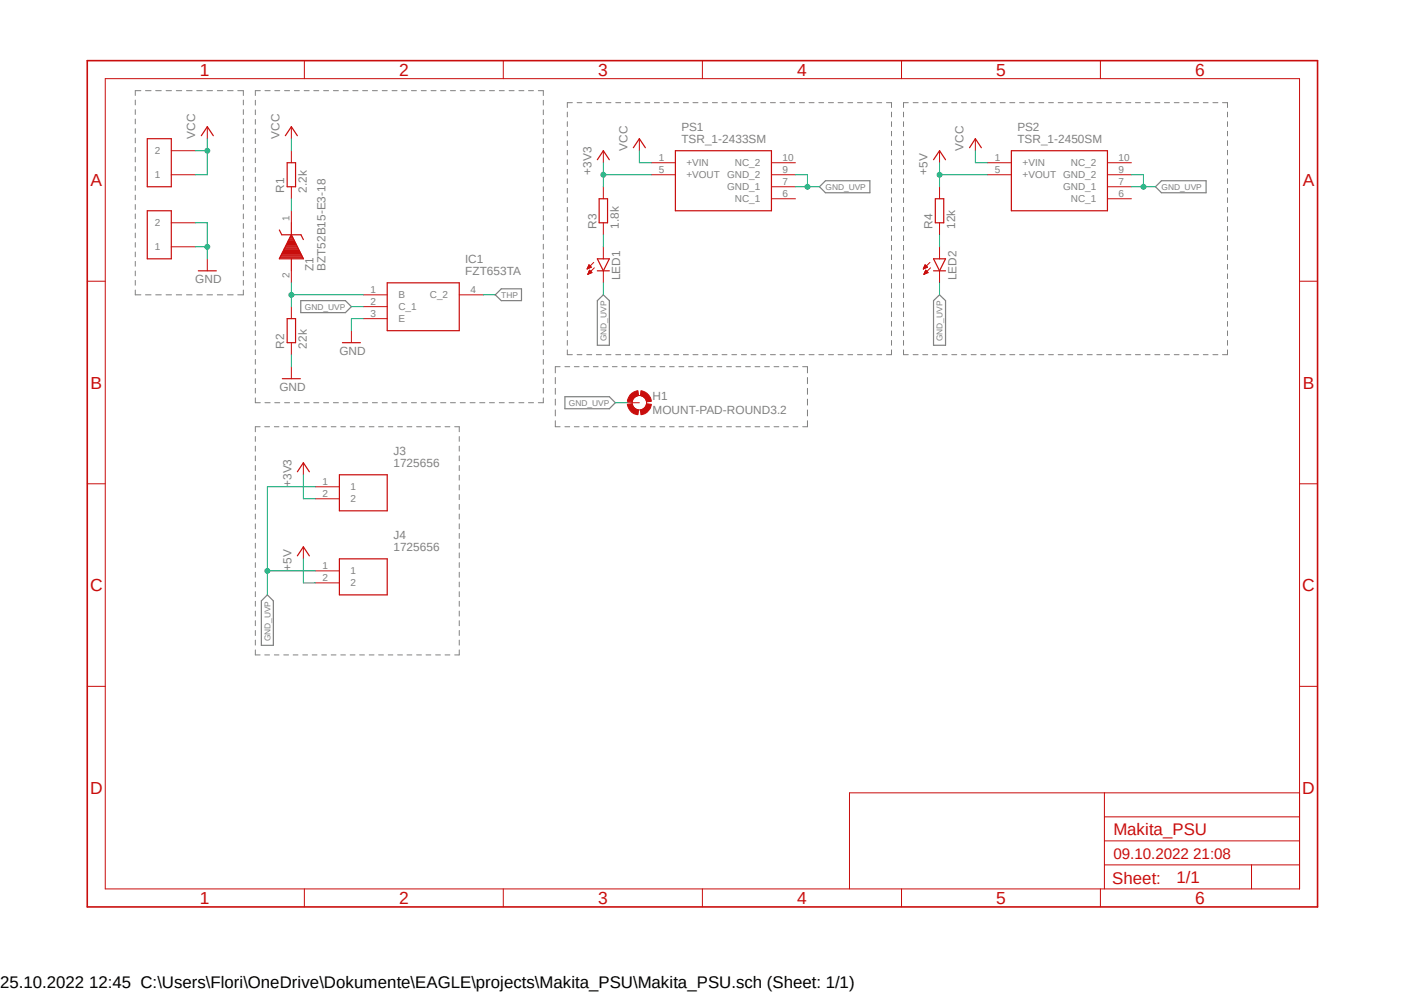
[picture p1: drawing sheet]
<svg xmlns="http://www.w3.org/2000/svg" width="297mm" height="210mm" viewBox="0 0 297 210" stroke-linecap="round" stroke-linejoin="round" font-family="sans-serif">
<path d="M17.9 12.5l261.2 179.9M279.1 12.5l-261.2 179.9" fill="none" stroke="#fff" stroke-width=".21"/>
<g fill="none" stroke="#808080" stroke-width=".21">
<path d="M29.8 19.2h-1.2v1M30.8 19.2h1.2M32.9 19.2h1.2M35.1 19.2h1.2M37.3 19.2h1.1M39.5 19.2h1.1M41.6 19.2h1.2M43.8 19.2h1.2M46 19.2h1.1M48.1 19.2h1.2M50.3 19.2h1.2v1M55.1 19.2h-1.1v1"/>
<path d="M56 19.2h1.1M58.1 19.2h1.1M60.2 19.2h1.1M62.3 19.2h1M64.3 19.2h1.1M66.4 19.2h1M68.5 19.2h1M70.5 19.2h1.1M72.6 19.2h1.1M74.6 19.2h1.1M76.7 19.2h1.1M78.8 19.2h1"/>
<path d="M80.9 19.2h1M82.9 19.2h1.1M85 19.2h1M87 19.2h1.1M89.1 19.2h1.1M91.2 19.2h1M93.2 19.2h1.1M95.3 19.2h1.1M97.4 19.2h1M99.4 19.2h1.1M101.5 19.2h1.1M103.5 19.2h1.1"/>
<path d="M105.6 19.2h1.1M107.7 19.2h1.1M109.8 19.2h1M111.8 19.2h1.1M113.9 19.2h1v1M28.6 21.2v1M28.6 23.2v1M28.6 25.2v1M28.6 27.2v1M28.6 29.2v1M28.6 31.2v1M28.6 33.2v1"/>
<path d="M28.6 35.2v1M28.6 37.3v1M28.6 39.2v1.1M51.5 21.2v1M51.5 23.2v1M51.5 25.2v1M51.5 27.2v1M51.5 29.2v1M51.5 31.2v1M51.5 33.2v1M51.5 35.2v1M51.5 37.3v1"/>
<path d="M51.5 39.2v1.1M54 21.2v1M54 23.2v1.1M54 25.3v1M54 27.3v1M54 29.3v1.1M54 31.4v1M54 33.4v1M54 35.4v1M54 37.5v1M54 39.5v1M114.9 21.2v1"/>
<path d="M114.9 23.2v1.1M114.9 25.3v1M114.9 27.3v1M114.9 29.3v1.1M114.9 31.4v1M114.9 33.4v1M114.9 35.4v1M114.9 37.5v1M114.9 39.5v1M120 23.7v1M120 25.7v1.1M120 27.8v.9"/>
<path d="M120 29.8v1M120 31.8v1M120 33.8v1M120 35.8v1M120 37.8v1M120 39.8v1.1M121.1 21.7h-1.1v1M122.1 21.7h1M124.1 21.7h1.1M126.2 21.7h1M128.2 21.7h1M130.3 21.7h1"/>
<path d="M132.3 21.7h1M134.3 21.7h1.1M136.4 21.7h1.1M138.4 21.7h1.1M140.5 21.7h1M142.5 21.7h1.1M144.6 21.7h1M146.6 21.7h1.1M148.7 21.7h1M150.7 21.7h1.1M152.7 21.7h1.1M154.8 21.7h1"/>
<path d="M156.8 21.7h1.1M158.9 21.7h1M161 21.7h1M163 21.7h1M165 21.7h1.1M167.1 21.7h1M169.1 21.7h1.1M171.2 21.7h1M173.2 21.7h1M175.3 21.7h1M177.3 21.7h1.1M179.4 21.7h1"/>
<path d="M181.4 21.7h1.1M183.4 21.7h1.1M185.5 21.7h1M187.5 21.7h1.1v1M188.6 23.7v1M188.6 25.7v1.1M188.6 27.8v.9M188.6 29.8v1M188.6 31.8v1M188.6 33.8v1M188.6 35.8v1M188.6 37.8v1"/>
<path d="M188.6 39.8v1.1M191.1 23.7v1M191.1 25.7v1.1M191.1 27.8v.9M191.1 29.8v1M191.1 31.8v1M191.1 33.8v1M191.1 35.8v1M191.1 37.8v1M191.1 39.8v1.1M192.2 21.7h-1.1v1M193.2 21.7h1"/>
<path d="M195.2 21.7h1.1M197.3 21.7h1M199.3 21.7h1.1M201.3 21.7h1.1M203.4 21.7h1M205.4 21.7h1.1M207.5 21.7h1M209.5 21.7h1.1M211.6 21.7h1M213.6 21.7h1.1M215.7 21.7h1M217.7 21.7h1.1"/>
<path d="M219.8 21.7h1M221.8 21.7h1M223.9 21.7h1M225.9 21.7h1M227.9 21.7h1.1M230 21.7h1.1M232 21.7h1.1M234.1 21.7h1M236.1 21.7h1.1M238.2 21.7h1M240.2 21.7h1.1M242.3 21.7h1"/>
<path d="M244.3 21.7h1.1M246.3 21.7h1.1M248.4 21.7h1M250.4 21.7h1.1M252.5 21.7h1M254.6 21.7h1M256.6 21.7h1M258.6 21.7h1.1v1M259.7 23.7v1M259.7 25.7v1.1M259.7 27.8v.9M259.7 29.8v1"/>
<path d="M259.7 31.8v1M259.7 33.8v1M259.7 35.8v1M259.7 37.8v1M259.7 39.8v1.1M28.6 41.3v.9M28.6 43.3v1M28.6 45.3v1M28.6 47.3v1M28.6 49.3v1M28.6 51.3v1M28.6 53.3v1"/>
<path d="M28.6 55.3v1M28.6 57.3v1M28.6 59.3v1M51.5 41.3v.9M51.5 43.3v1M51.5 45.3v1M51.5 47.3v1M51.5 49.3v1M51.5 51.3v1M51.5 53.3v1M51.5 55.3v1M51.5 57.3v1"/>
<path d="M51.5 59.3v1M54 41.5v1M54 43.6v1M54 45.6v1M54 47.6v1M54 49.6v1.1M54 51.6v1.1M54 53.7v1M54 55.7v1.1M54 57.7v1.1M54 59.8v1M114.9 41.5v1"/>
<path d="M114.9 43.6v1M114.9 45.6v1M114.9 47.6v1M114.9 49.6v1.1M114.9 51.6v1.1M114.9 53.7v1M114.9 55.7v1.1M114.9 57.7v1.1M114.9 59.8v1M120 41.8v1M120 43.9v1M120 45.8v1.1"/>
<path d="M120 47.9v1M120 49.9v1M120 51.9v1M120 53.9v1M120 55.9v1M120 57.9v1M120 59.9v1.1M188.6 41.8v1M188.6 43.9v1M188.6 45.8v1.1M188.6 47.9v1M188.6 49.9v1"/>
<path d="M188.6 51.9v1M188.6 53.9v1M188.6 55.9v1M188.6 57.9v1M188.6 59.9v1.1M191.1 41.8v1M191.1 43.9v1M191.1 45.8v1.1M191.1 47.9v1M191.1 49.9v1M191.1 51.9v1M191.1 53.9v1"/>
<path d="M191.1 55.9v1M191.1 57.9v1M191.1 59.9v1.1M259.7 41.8v1M259.7 43.9v1M259.7 45.8v1.1M259.7 47.9v1M259.7 49.9v1M259.7 51.9v1M259.7 53.9v1M259.7 55.9v1M259.7 57.9v1"/>
<path d="M259.7 59.9v1.1M28.6 61.3v1.1h1.2M30.8 62.4h1.2M32.9 62.4h1.2M35.1 62.4h1.2M37.3 62.4h1.1M39.5 62.4h1.1M41.6 62.4h1.2M43.8 62.4h1.2M46 62.4h1.1M48.1 62.4h1.2M51.5 61.3v1.1h-1.2"/>
<path d="M54 61.8v1.1M54 63.8v1.1M54 65.9v1M54 67.9v1.1M54 69.9v1.1M54 72v1M54 74v1M54 76v1M54 78.1v1M114.9 61.8v1.1M114.9 63.8v1.1M114.9 65.9v1"/>
<path d="M114.9 67.9v1.1M114.9 69.9v1.1M114.9 72v1M114.9 74v1M114.9 76v1M114.9 78.1v1M117.5 79.8v1.4M118.5 77.6h-1v1.3M119.5 77.6h1M120 61.9v1M120 64v1M120 66v1"/>
<path d="M120 68v1M120 70v1M120 72v1M120 74v1h1.1M121.5 77.6h1M122.1 75h1M123.5 77.6h1M124.1 75h1.1M125.5 77.6h1M126.2 75h1M127.6 77.6h1M128.2 75h1"/>
<path d="M129.5 77.6h1.1M130.3 75h1M131.6 77.6h1M132.3 75h1M133.6 77.6h1M134.3 75h1.1M135.6 77.6h1M136.4 75h1.1M137.6 77.6h1M138.4 75h1.1M139.6 77.6h1M140.5 75h1"/>
<path d="M141.6 77.6h1M142.5 75h1.1M143.6 77.6h1.1M144.6 75h1M145.7 77.6h.9M146.6 75h1.1M147.7 77.6h1M148.7 75h1M149.7 77.6h1M150.7 75h1.1M151.7 77.6h1M152.7 75h1.1"/>
<path d="M153.7 77.6h1M154.8 75h1M155.7 77.6h1M156.8 75h1.1M157.7 77.6h1M158.9 75h1M159.7 77.6h1M161 75h1M161.8 77.6h1M163 75h1M163.7 77.6h1.1M165 75h1.1"/>
<path d="M165.8 77.6h1M167.1 75h1M167.8 77.6h1M169.1 75h1.1M169.8 77.6h1v1.3M170.8 79.8v1.4M171.2 75h1M173.2 75h1M175.3 75h1M177.3 75h1.1M179.4 75h1M181.4 75h1.1"/>
<path d="M183.4 75h1.1M185.5 75h1M188.6 61.9v1M188.6 64v1M188.6 66v1M188.6 68v1M188.6 70v1M188.6 72v1M188.6 74v1h-1.1M191.1 74v1h1.1M191.1 61.9v1M191.1 64v1"/>
<path d="M191.1 66v1M191.1 68v1M191.1 70v1M191.1 72v1M193.2 75h1M195.2 75h1.1M197.3 75h1M199.3 75h1.1M201.3 75h1.1M203.4 75h1M205.4 75h1.1M207.5 75h1"/>
<path d="M209.5 75h1.1M211.6 75h1M213.6 75h1.1M215.7 75h1M217.7 75h1.1M219.8 75h1M221.8 75h1M223.9 75h1M225.9 75h1M227.9 75h1.1M230 75h1.1M232 75h1.1"/>
<path d="M234.1 75h1M236.1 75h1.1M238.2 75h1M240.2 75h1.1M242.3 75h1M244.3 75h1.1M246.3 75h1.1M248.4 75h1M250.4 75h1.1M252.5 75h1M254.6 75h1M256.6 75h1"/>
<path d="M259.7 74v1h-1.1M259.7 61.9v1M259.7 64v1M259.7 66v1M259.7 68v1M259.7 70v1M259.7 72v1M54 80.1v1M54 82.1v1M54 84.2v1h1.1M54 92.3v1M54 94.4v1"/>
<path d="M54 96.4v1.1M54 98.5v1M55 90.3h-1v1M56 90.3h1M56 85.2h1.1M58 90.3h1M58.1 85.2h1.1M60 90.3h1M60.2 85.2h1.1M62 90.3h1M62.3 85.2h1M64.1 90.3h1"/>
<path d="M64.3 85.2h1.1M66 90.3h1.1M66.4 85.2h1M68.1 90.3h.9M68.5 85.2h1M70.1 90.3h1M70.5 85.2h1.1M72.1 90.3h1M72.6 85.2h1.1M74.1 90.3h1M74.6 85.2h1.1M76.1 90.3h1"/>
<path d="M76.7 85.2h1.1M78.1 90.3h1M78.8 85.2h1M80.1 90.3h1M80.9 85.2h1M82.1 90.3h1M82.9 85.2h1.1M84.1 90.3h1M85 85.2h1M86.1 90.3h1M87 85.2h1.1M88.1 90.3h1.1"/>
<path d="M89.1 85.2h1.1M90.1 90.3h1M91.2 85.2h1M92.2 90.3h1M93.2 85.2h1.1M94.1 90.3h1.1M95.3 85.2h1.1M96.2 90.3h1v1M97.2 92.3v1M97.2 94.4v1M97.2 96.4v1.1M97.2 98.5v1"/>
<path d="M97.4 85.2h1M99.4 85.2h1.1M101.5 85.2h1.1M103.5 85.2h1.1M105.6 85.2h1.1M107.7 85.2h1.1M109.8 85.2h1M111.8 85.2h1.1M114.9 80.1v1M114.9 82.1v1M114.9 84.2v1h-1M117.5 82.1v1.3"/>
<path d="M117.5 84.4v1.3M117.5 86.7v1.3M117.5 89v1.3h1M119.5 90.3h1M121.5 90.3h1M123.5 90.3h1M125.5 90.3h1M127.6 90.3h1M129.5 90.3h1.1M131.6 90.3h1M133.6 90.3h1M135.6 90.3h1"/>
<path d="M137.6 90.3h1M139.6 90.3h1M141.6 90.3h1M143.6 90.3h1.1M145.7 90.3h.9M147.7 90.3h1M149.7 90.3h1M151.7 90.3h1M153.7 90.3h1M155.7 90.3h1M157.7 90.3h1M159.7 90.3h1"/>
<path d="M161.8 90.3h1M163.7 90.3h1.1M165.8 90.3h1M167.8 90.3h1M170.8 82.1v1.3M170.8 84.4v1.3M170.8 86.7v1.3M170.8 89v1.3h-1M54 100.5v1.1M54 102.6v1M54 104.6v1.1M54 106.7v1"/>
<path d="M54 108.7v1.1M54 110.8v1M54 112.8v1.1M54 114.9v1.1M54 116.9v1.1M54 119v1M97.2 100.5v1.1M97.2 102.6v1M97.2 104.6v1.1M97.2 106.7v1M97.2 108.7v1.1M97.2 110.8v1"/>
<path d="M97.2 112.8v1.1M97.2 114.9v1.1M97.2 116.9v1.1M97.2 119v1M54 121v1.1M54 123.1v1M54 125.1v1.1M54 127.2v1M54 129.2v1.1M54 131.3v1M54 133.3v1.1M54 135.4v1"/>
<path d="M54 137.5v1h1M56 138.5h1M58 138.5h1M60 138.5h1M62 138.5h1M64.1 138.5h1M66 138.5h1.1M68.1 138.5h.9M70.1 138.5h1M72.1 138.5h1M74.1 138.5h1M76.1 138.5h1"/>
<path d="M78.1 138.5h1M80.1 138.5h1M82.1 138.5h1M84.1 138.5h1M86.1 138.5h1M88.1 138.5h1.1M90.1 138.5h1M92.2 138.5h1M94.1 138.5h1.1M97.2 121v1.1M97.2 123.1v1M97.2 125.1v1.1"/>
<path d="M97.2 127.2v1M97.2 129.2v1.1M97.2 131.3v1M97.2 133.3v1.1M97.2 135.4v1M97.2 137.5v1h-1"/>
</g>
<path d="M174.6 38.2h9.4v2.6h-9.4l-1.2-1.3zM245.7 38.2h9.4v2.6h-9.4l-1.3-1.3zM63.6 63.6h9.5l1.2 1.3-1.2 1.2h-9.5zM104.8 62.4l1.2-1.3h4.3v2.5h-4.3zM126.4 63.6l1.2-1.2 1.3 1.2v9.4h-2.5zM197.5 63.6l1.3-1.2 1.2 1.2v9.4h-2.5zM119.5 83.9h9.4l1.3 1.3-1.3 1.2h-9.4zM56.6 125.8l1.2 1.3v9.4h-2.5v-9.4z" fill="none" stroke="#808080" stroke-width=".25"/>
<g fill="none" stroke="#c90d0c" stroke-width=".25">
<path d="M31.2 29.3h5v10.2h-5zM42.6 28.7l1.3-1.9 1.2 1.9M60.4 28.7l1.2-1.9 1.3 1.9M60.7 34.4h1.8v5.1h-1.8zM126.4 33.8l1.2-1.9 1.3 1.9M134 31.2l1.3-1.9 1.2 1.9M142.9 31.9h20.3v12.7h-20.3zM197.5 33.8l1.3-1.9 1.2 1.9M205.1 31.2l1.2-1.9 1.3 1.9M214 31.9h20.3v12.7h-20.3zM31.2 44.6h5v10.1h-5zM42 57.3h3.8"/>
<path d="M59.1 48.6l.5 1.1h4.1l.5 1M59.2 54.5h4.9M59.3 54.4h4.7M59.4 54.1h4.5M59.5 54h4.3M59.6 53.8h4.1M59.6 53.6h4M59.7 53.4h3.8M59.9 53.2h3.5M59.9 53h3.4M60 52.8h3.2M60.1 52.6h3"/>
<path d="M60.2 52.5h2.8M60.3 52.2h2.6M60.4 52.1h2.4M60.5 51.9h2.2M60.6 51.7h2.1M60.7 51.5h1.9M60.8 51.3h1.6M60.9 51.1h1.5M61 50.9h1.3M61.1 50.7h1.1M61.2 50.5h.9M61.3 50.3h.7"/>
<path d="M61.3 50.2h.6M61.5 50h.3M61.6 49.8h.1M61.6 49.7l2.6 5h-5.1zM61.6 47.1v2.6M61.6 54.7v2.6M81.9 59.8h15.3v10.1h-15.3zM126.4 54.7h2.5l-1.3 2.6zM126.4 57.3h2.5M126.7 42h1.8v5.1h-1.8zM197.5 54.7h2.5l-1.2 2.6zM197.5 57.3h2.5"/>
<path d="M197.9 42h1.7v5.1h-1.7zM60.7 67.4h1.8v5.1h-1.8zM72.4 72.5h3.8M59.7 80.1h3.8"/>
</g>
<g fill="none" stroke="#c90d0c" stroke-width=".21">
<path d="M22.3 16.6h252.6v171.4h-252.6zM64.4 12.8v3.8M106.5 12.8v3.8M148.6 12.8v3.8M190.7 12.8v3.8M232.8 12.8v3.8M36.2 37h5.1M36.2 31.9h5.1M43.9 26.8v2.5M61.6 26.8v2.5M61.6 31.9v2.5M61.6 39.5v2.5"/>
<path d="M127.6 31.9v2.5M127.6 39.5v2.5M135.3 29.3v2.6M137.8 37h5.1M137.8 34.4h5.1M163.2 37h5.1M163.2 34.4h5.1M163.2 39.5h5.1M198.8 31.9v2.5M198.8 39.5v2.5M206.3 29.3v2.6M208.9 37h5.1"/>
<path d="M208.9 34.4h5.1M234.3 37h5.1M234.3 34.4h5.1M234.3 39.5h5.1M18.5 59.5h3.8M36.2 52.2h5.1M36.2 47.1h5.1M43.9 54.7v2.6M61.6 44.6v2.5M61.6 57.3v2.5M124.2 56.9h.1M124.2 56.8h.3"/>
<path d="M124.3 56.7h.3M124.3 56.6h.5M124.4 56.5h.7M124.4 58h.1M124.4 56.4h.6M124.4 57.8h.4M124.5 56.3h.4M124.5 57.7h.5M124.5 56.3h.3M124.5 56.2h.3M124.5 57.7h.7M124.5 56h.2"/>
<path d="M124.5 57.6h.7M124.6 57.5h.5M124.6 57.4h.4M124.6 57.3h.3M124.7 57.2h.1M124.7 57.1l.5 .6-.9 .3zM125.1 56.5l-.5-.5-.4 .9M125.1 56.5l-.9 .4M125.6 55.5l-1.4 1.4M125.7 56.6l-1.4 1.4M127.6 47.1v2.6M127.6 52.2v2.5"/>
<path d="M127.6 57.3v2.5M163.2 42h5.1M195.3 56.9h.1M195.4 56.8h.1M195.4 56.7h.3M195.4 56.6h.6M195.5 56.5h.7M195.5 58h.1M195.5 56.4h.6M195.5 57.8h.3M195.5 56.3h.5M195.5 57.7h.5"/>
<path d="M195.6 56.3h.4M195.6 57.7h.7M195.6 56.2h.3M195.6 57.6h.7M195.7 56h.1M195.7 57.5h.5M195.7 57.4h.4M195.7 56l.5 .5-.9 .4zM195.7 57.3h.3M195.8 57.2h.1M195.8 57.1l.5 .6-.8 .3zM196.7 55.5l-1.4 1.4"/>
<path d="M196.8 56.6l-1.3 1.4M198.8 47.1v2.6M198.8 52.2v2.5M198.8 57.3v2.5M234.3 42h5.1M274.9 59.5h3.8M61.6 64.9v2.5M61.6 72.5v2.5M61.6 77.6v2.5M74.3 69.9v2.6M76.9 62.4h5M76.9 64.9h5"/>
<path d="M76.9 67.4h5M97.2 62.4h5M18.5 102.3h3.8M274.9 102.3h3.8M18.5 145.2h3.8M274.9 145.2h3.8M233.6 167.7v20.3M233.6 177.8h41.3M233.6 172.8h41.3M274.9 167.7h-95.2v20.3M64.4 188v3.8M106.5 188v3.8"/>
<path d="M148.6 188v3.8M190.7 188v3.8M232.8 188v3.8M233.6 182.9h41.3M264.8 182.9v5.1"/>
</g>
<path d="M18.5 12.8h260.2v179h-260.2z" fill="none" stroke="#c90d0c" stroke-width=".34"/>
<path d="M135.6 82.6a2.57 2.57 0 0 1 2.2 2.3l-1 .1a1.57 1.57 0 0 0-1.3-1.3z" fill-rule="evenodd" fill="#c90d0c"/>
<path d="M135.6 82.6a2.57 2.57 0 0 1 2.2 2.3l-1 .1a1.57 1.57 0 0 0-1.3-1.3z" fill="none" stroke="#c90d0c" stroke-width=".21"/>
<path d="M133.3 83.6a2.58 2.58 0 0 1 1.7-1l.1 1.1a1.56 1.56 0 0 0-1.4 1.3l-1-.1z" fill-rule="evenodd" fill="#c90d0c"/>
<path d="M133.3 83.6a2.58 2.58 0 0 1 1.7-1l.1 1.1a1.56 1.56 0 0 0-1.4 1.3l-1-.1z" fill="none" stroke="#c90d0c" stroke-width=".21"/>
<path d="M132.7 85.5l1-.1a1.46 1.46 0 0 0 1.4 1.3l-.1 1a2.44 2.44 0 0 1-2.3-2.2z" fill-rule="evenodd" fill="#c90d0c"/>
<path d="M132.7 85.5l1-.1a1.46 1.46 0 0 0 1.4 1.3l-.1 1a2.44 2.44 0 0 1-2.3-2.2z" fill="none" stroke="#c90d0c" stroke-width=".21"/>
<path d="M135.5 86.7a1.47 1.47 0 0 0 1.3-1.3l1 .1a2.58 2.58 0 0 1-2.2 2.2z" fill-rule="evenodd" fill="#c90d0c"/>
<g fill="none" stroke="#c90d0c" stroke-width=".21">
<path d="M64.2 97.9v2.5M132.7 85.2h2.6M135.5 86.7a1.47 1.47 0 0 0 1.3-1.3l1 .1a2.58 2.58 0 0 1-2.2 2.2zM64.2 115.7v2.5M66.7 103h5.1M66.7 105.5h5.1M66.7 120.7h5.1M66.7 123.3h5.1"/>
<circle cx="135.3" cy="85.2" r="1.53"/>
</g>
<path d="M62.9 99.8l1.3-1.9 1.2 1.9M62.9 117.6l1.3-1.9 1.2 1.9M71.8 100.4h10.1v7.6h-10.1zM71.8 118.2h10.1v7.6h-10.1z" fill="none" stroke="#c90d0c" stroke-width=".25"/>
<path d="M41.3 31.9h2.6M43.9 29.3v7.7h-2.6" fill="none" stroke="#0dab76" stroke-width=".21"/>
<circle cx="43.9" cy="31.9" r=".51" fill="#0dab76"/>
<g fill="none" stroke="#0dab76" stroke-width=".21">
<path d="M61.6 29.3v2.6M135.3 31.9v2.5h2.5M206.3 31.9v2.5h2.6M41.3 47.1h2.6v7.6M41.3 52.2h2.6"/>
<circle cx="43.9" cy="31.9" r=".51"/>
</g>
<circle cx="43.9" cy="52.2" r=".51" fill="#0dab76"/>
<g fill="none" stroke="#0dab76" stroke-width=".21">
<path d="M168.3 37h2.5v2.5M168.3 39.5h5.1M61.6 42v2.6M61.6 75v2.6M74.3 64.9h2.6M76.9 67.4h-2.6v2.5"/>
<circle cx="43.9" cy="52.2" r=".51"/>
</g>
<circle cx="170.8" cy="39.5" r=".51" fill="#0dab76"/>
<g fill="none" stroke="#0dab76" stroke-width=".21">
<path d="M239.4 37h2.5v2.5M239.4 39.5h5"/>
<circle cx="170.8" cy="39.5" r=".51"/>
</g>
<circle cx="241.9" cy="39.5" r=".51" fill="#0dab76"/>
<g fill="none" stroke="#0dab76" stroke-width=".21">
<path d="M127.6 59.8v2.6M198.8 59.8v2.6M130.2 85.2h2.5M66.7 103h-10.1v22.8M56.6 120.7h10.1"/>
<circle cx="241.9" cy="39.5" r=".51"/>
</g>
<circle cx="56.6" cy="120.7" r=".51" fill="#0dab76"/>
<g fill="none" stroke="#0dab76" stroke-width=".21">
<path d="M127.6 37h10.2M127.6 34.4v5.1M102.2 62.4h2.6"/>
<circle cx="56.6" cy="120.7" r=".51"/>
</g>
<circle cx="127.6" cy="37" r=".51" fill="#0dab76"/>
<g fill="none" stroke="#0dab76" stroke-width=".21">
<path d="M198.8 37h10.1M198.8 34.4v5.1M64.2 100.4v5.1h2.5"/>
<circle cx="127.6" cy="37" r=".51"/>
</g>
<circle cx="198.8" cy="37" r=".51" fill="#0dab76"/>
<g fill="none" stroke="#0dab76" stroke-width=".21">
<path d="M61.6 59.8v5.1M127.6 49.7v2.5M198.8 49.7v2.5M61.6 62.4h15.3M64.2 118.2v5.1h2.5"/>
<circle cx="198.8" cy="37" r=".51"/>
</g>
<circle cx="61.6" cy="62.4" r=".51" fill="#0dab76"/>
<circle cx="61.6" cy="62.4" r=".51" fill="none" stroke="#0dab76" stroke-width=".21"/>
<g font-size="3.7" fill="#c90d0c">
<text x="42.3" y="16">1</text>
<text x="84.4" y="16">2</text>
<text x="126.5" y="16">3</text>
<text x="168.6" y="16">4</text>
<text x="210.7" y="16">5</text>
<text x="252.9" y="16">6</text>
<text x="19.1" y="39.4">A</text>
<text x="275.6" y="39.4">A</text>
<text x="19.1" y="82.2">B</text>
<text x="275.6" y="82.2">B</text>
<text x="19" y="125.1">C</text>
<text x="275.5" y="125.1">C</text>
<text x="19" y="167.9">D</text>
<text x="275.5" y="167.9">D</text>
<text x="42.3" y="191.2">1</text>
<text x="84.4" y="191.2">2</text>
<text x="126.5" y="191.2">3</text>
<text x="168.6" y="191.2">4</text>
<text x="210.7" y="191.2">5</text>
<text x="252.9" y="191.2">6</text>
</g>
<g font-size="3.6" fill="#c90d0c">
<text x="235.5" y="176.6">Makita_PSU</text>
<text x="235.3" y="186.9">Sheet:</text>
<text x="248.9" y="186.7">1/1</text>
</g>
<text font-size="3.6" x="0" y="208.9">25.10.2022 12:45 C:\Users\Flori\OneDrive\Dokumente\EAGLE\projects\Makita_PSU\Makita_PSU.sch (Sheet: 1/1)</text>
<text font-size="3.2" fill="#c90d0c" x="235.5" y="181.7">09.10.2022 21:08</text>
<g font-size="2.5" fill="#808080">
<text x="41.3" y="29.3" transform="rotate(-90 41.3 29.3)">VCC</text>
<text x="59.1" y="29.3" transform="rotate(-90 59.1 29.3)">VCC</text>
<text x="144.1" y="27.7">PS1</text>
<text x="215.2" y="27.7">PS2</text>
<text x="132.7" y="31.9" transform="rotate(-90 132.7 31.9)">VCC</text>
<text x="144.1" y="30.2">TSR_1-2433SM</text>
<text x="203.8" y="31.9" transform="rotate(-90 203.8 31.9)">VCC</text>
<text x="215.2" y="30.2">TSR_1-2450SM</text>
<text x="60.1" y="40.8" transform="rotate(-90 60.1 40.8)">R1</text>
<text x="64.9" y="40.8" transform="rotate(-90 64.9 40.8)">2.2k</text>
<text x="125.1" y="37" transform="rotate(-90 125.1 37)">+3V3</text>
<text x="196.2" y="37" transform="rotate(-90 196.2 37)">+5V</text>
<text x="126.2" y="48.4" transform="rotate(-90 126.2 48.4)">R3</text>
<text x="130.9" y="48.4" transform="rotate(-90 130.9 48.4)">1.8k</text>
<text x="197.2" y="48.4" transform="rotate(-90 197.2 48.4)">R4</text>
<text x="202.1" y="48.4" transform="rotate(-90 202.1 48.4)">12k</text>
<text x="41.3" y="59.8">GND</text>
<text x="66.3" y="57.3" transform="rotate(-90 66.3 57.3)">Z1</text>
<text x="68.9" y="57.3" transform="rotate(-90 68.9 57.3)">BZT52B15-E3-18</text>
<text x="98.4" y="58.2">FZT653TA</text>
<text x="98.4" y="55.6">IC1</text>
<text x="131.2" y="59.3" transform="rotate(-90 131.2 59.3)">LED1</text>
<text x="202.3" y="59.3" transform="rotate(-90 202.3 59.3)">LED2</text>
<text x="60.1" y="73.7" transform="rotate(-90 60.1 73.7)">R2</text>
<text x="64.9" y="73.7" transform="rotate(-90 64.9 73.7)">22k</text>
<text x="71.8" y="75">GND</text>
<text x="59.1" y="82.6">GND</text>
<text x="138.1" y="87.6">MOUNT-PAD-ROUND3.2</text>
<text x="138.1" y="84.6">H1</text>
<text x="83.2" y="98.8">1725656</text>
<text x="83.2" y="96.2">J3</text>
<text x="61.6" y="103" transform="rotate(-90 61.6 103)">+3V3</text>
<text x="83.2" y="116.5">1725656</text>
<text x="83.2" y="114">J4</text>
<text x="61.6" y="120.7" transform="rotate(-90 61.6 120.7)">+5V</text>
</g>
<g font-size="2.1" fill="#808080">
<text x="32.7" y="32.6">2</text>
<text x="139.4" y="34">1</text>
<text x="145.2" y="35.2">+VIN</text>
<text x="155.4" y="35.2">NC_2</text>
<text x="165.5" y="34">10</text>
<text x="210.4" y="34">1</text>
<text x="216.3" y="35.2">+VIN</text>
<text x="226.5" y="35.2">NC_2</text>
<text x="236.6" y="34">10</text>
<text x="32.7" y="37.7">1</text>
<text x="139.4" y="36.6">5</text>
<text x="145.2" y="37.7">+VOUT</text>
<text x="153.8" y="40.3">GND_1</text>
<text x="153.8" y="37.7">GND_2</text>
<text x="165.5" y="41.7">6</text>
<text x="165.5" y="39.1">7</text>
<text x="165.5" y="36.6">9</text>
<text x="210.4" y="36.6">5</text>
<text x="216.3" y="37.7">+VOUT GND_2</text>
<text x="224.9" y="40.3">GND_1</text>
<text x="236.6" y="41.7">6</text>
<text x="236.6" y="39.1">7</text>
<text x="236.6" y="36.6">9</text>
<text x="32.7" y="47.9">2</text>
<text x="61.3" y="46.7" transform="rotate(-90 61.3 46.7)">1</text>
<text x="155.4" y="42.8">NC_1</text>
<text x="226.5" y="42.8">NC_1</text>
<text x="32.7" y="53">1</text>
<text x="61.3" y="58.8" transform="rotate(-90 61.3 58.8)">2</text>
<text x="78.4" y="62">1</text>
<text x="78.4" y="64.5">2</text>
<text x="84.3" y="63.1">B</text>
<text x="84.3" y="65.6">C_1</text>
<text x="90.9" y="63.1">C_2</text>
<text x="99.5" y="62">4</text>
<text x="78.4" y="67.1">3</text>
<text x="84.3" y="68.2">E</text>
<text x="68.2" y="102.6">1</text>
<text x="68.2" y="105.2">2</text>
<text x="74.1" y="103.7">1</text>
<text x="74.1" y="106.3">2</text>
<text x="68.2" y="120.4">1</text>
<text x="68.2" y="122.9">2</text>
<text x="74.1" y="121.5">1</text>
<text x="74.1" y="124">2</text>
</g>
<g font-size="1.8" fill="#808080">
<text x="174.6" y="40.1">GND_UVP</text>
<text x="245.7" y="40.1">GND_UVP</text>
<text x="64.5" y="65.5">GND_UVP</text>
<text x="106" y="63">THP</text>
<text x="128.3" y="72.2" transform="rotate(-90 128.3 72.2)">GND_UVP</text>
<text x="199.4" y="72.2" transform="rotate(-90 199.4 72.2)">GND_UVP</text>
<text x="120.4" y="85.8">GND_UVP</text>
<text x="57.2" y="135.6" transform="rotate(-90 57.2 135.6)">GND_UVP</text>
</g>
</svg>
